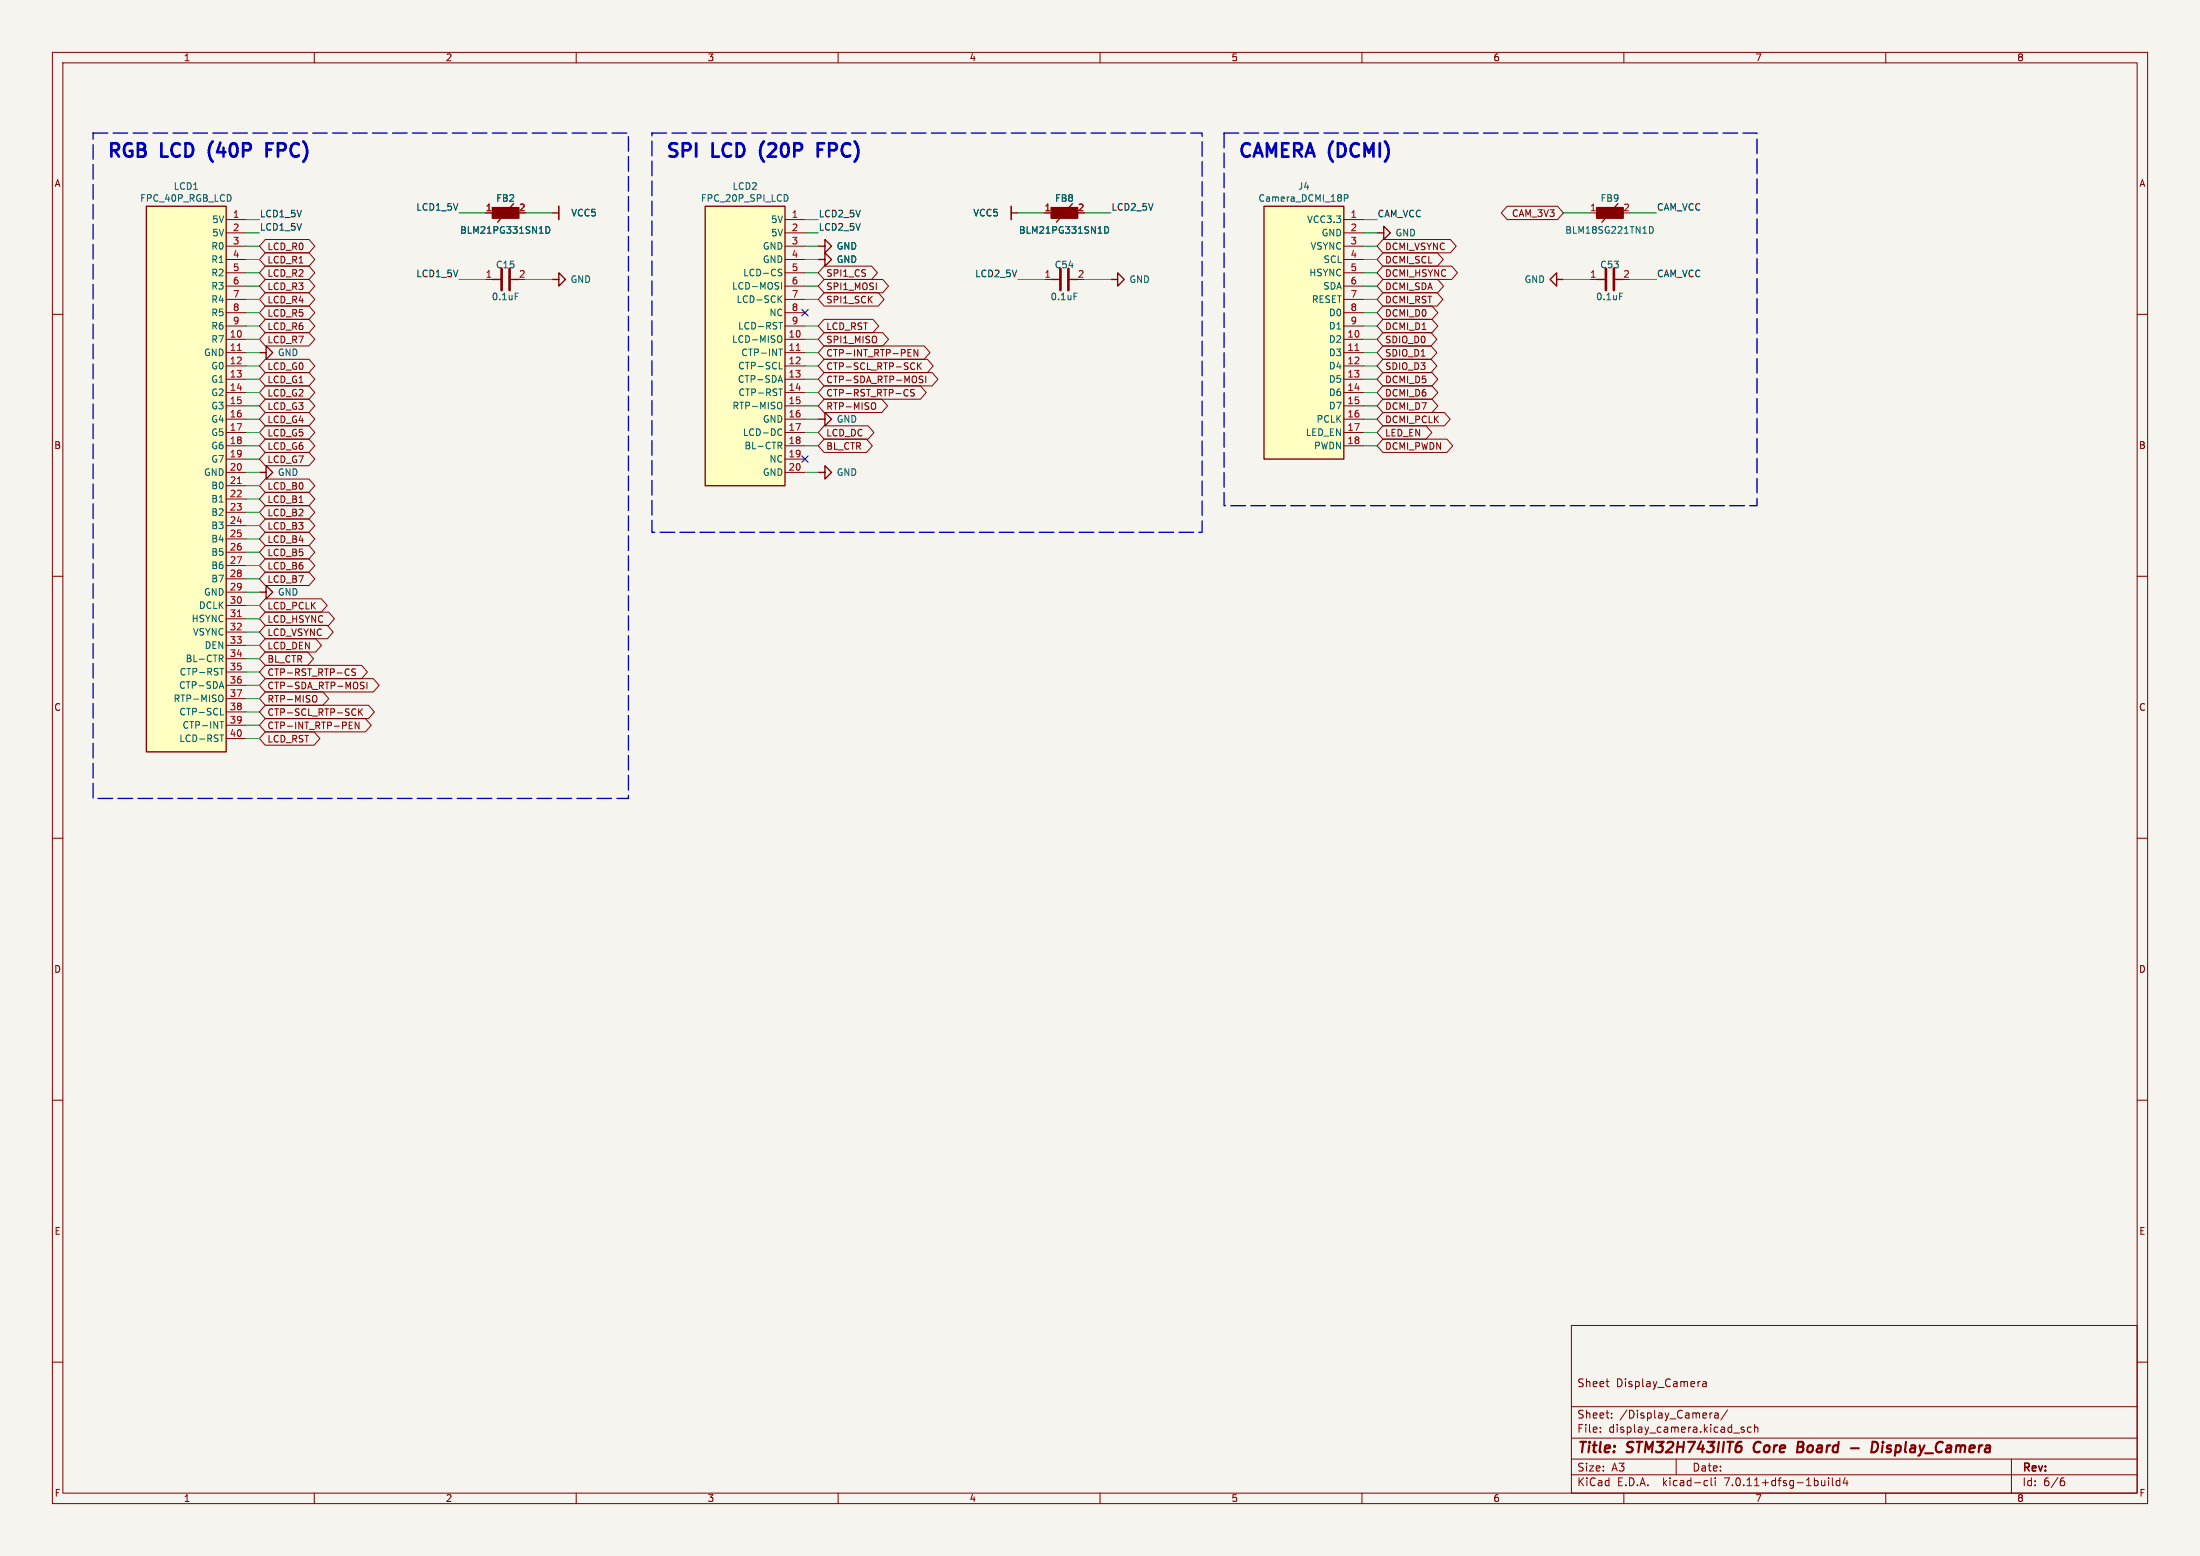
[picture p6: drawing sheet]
<svg xmlns="http://www.w3.org/2000/svg" width="420mm" height="297mm" viewBox="0 0 420 297" stroke-linecap="round" stroke-linejoin="round" font-family="sans-serif">
<path d="M0 0h420v297h-420z" fill="#f5f4ef" stroke="#f5f4ef" stroke-width=".19"/>
<g fill="none" stroke="#840000" stroke-width=".19">
<path d="M10 10h400v277h-400zM12 12h396v273h-396zM60 10v2M110 10v2M160 10v2M210 10v2M260 10v2M310 10v2M360 10v2M287.7 39.4h9.6l1.1 1.2-1.1 1.3h-9.6l-1.1-1.3zM10 60h2M43.2 41.9h3.8"/>
<path d="M43.2 44.5h3.8M43.2 47h3.8M43.2 49.5h3.8M43.2 52.1h3.8M43.2 54.6h3.8M43.2 57.2h3.8M43.2 59.7h3.8M50.6 45.7h8.4l1.1 1.3-1.1 1.3h-8.4l-1.1-1.3zM50.6 48.3h8.4l1.1 1.2-1.1 1.3h-8.4l-1.1-1.3zM50.6 50.8h8.4l1.1 1.3-1.1 1.2h-8.4l-1.1-1.2zM50.6 53.3h8.4l1.1 1.3-1.1 1.3h-8.4l-1.1-1.3zM50.6 55.9h8.4l1.1 1.3-1.1 1.2h-8.4l-1.1-1.2z"/>
<path d="M50.6 58.4h8.4l1.1 1.3-1.1 1.3h-8.4l-1.1-1.3zM92.7 40.6h1.3M92.7 53.3h1.3M149.9 41.9h3.8M149.9 44.5h3.8M149.9 47h3.8M149.9 49.5h3.8M149.9 52.1h3.8M149.9 54.6h3.8M149.9 57.2h3.8M149.9 59.7h3.8M157.3 55.9h10.4l1.1 1.3-1.1 1.2h-10.4l-1.1-1.2z"/>
<path d="M157.3 53.3h11.2l1.1 1.3-1.1 1.3h-11.2l-1.1-1.3zM157.3 50.8h9.1l1.1 1.3-1.1 1.2h-9.1l-1.1-1.2zM199.4 40.6h1.3M199.4 53.3h1.3M256.5 41.9h3.8M256.5 44.5h3.8M256.5 47h3.8M256.5 49.5h3.8M256.5 52.1h3.8M256.5 54.6h3.8M256.5 57.2h3.8M256.5 59.7h3.8"/>
<path d="M264 55.9h10.3l1.2 1.3-1.2 1.2h-10.3l-1.1-1.2zM264 58.4h9.4l1.1 1.3-1.1 1.3h-9.4l-1.1-1.3zM264 53.3h10.5l1.1 1.3-1.1 1.3h-10.5l-1.1-1.3zM264 50.8h13.1l1.1 1.3-1.1 1.2h-13.1l-1.1-1.2zM264 48.3h10.4l1.1 1.2-1.1 1.3h-10.4l-1.1-1.3zM264 45.7h12.9l1.1 1.3-1.1 1.3h-12.9l-1.1-1.3zM303.5 40.6h1.3M303.5 53.3h1.3M408 60h2M43.2 64.8h3.8M43.2 67.3h3.8M43.2 69.9h3.8"/>
<path d="M43.2 72.4h3.8M43.2 74.9h3.8M43.2 77.5h3.8M43.2 62.2h3.8M50.6 76.2h8.4l1.1 1.3-1.1 1.2h-8.4l-1.1-1.2zM50.6 78.7h8.4l1.1 1.3-1.1 1.3h-8.4l-1.1-1.3zM50.6 68.6h8.4l1.1 1.3-1.1 1.2h-8.4l-1.1-1.2zM50.6 73.7h8.4l1.1 1.2-1.1 1.3h-8.4l-1.1-1.3zM50.6 61h8.4l1.1 1.2-1.1 1.3h-8.4l-1.1-1.3zM50.6 71.1h8.4l1.1 1.3-1.1 1.3h-8.4l-1.1-1.3zM50.6 63.5h8.4l1.1 1.3-1.1 1.2h-8.4l-1.1-1.2zM149.9 64.8h3.8"/>
<path d="M149.9 67.3h3.8M149.9 69.9h3.8M149.9 72.4h3.8M149.9 74.9h3.8M149.9 77.5h3.8M149.9 62.2h3.8M157.3 61h9.3l1.1 1.2-1.1 1.3h-9.3l-1.1-1.3zM157.3 63.5h11.2l1.1 1.3-1.1 1.2h-11.2l-1.1-1.2zM157.3 66h19.1l1.1 1.3-1.1 1.3h-19.1l-1.1-1.3zM157.3 68.6h19.7l1.2 1.3-1.2 1.2h-19.7l-1.1-1.2zM157.3 71.1h20.6l1.2 1.3-1.2 1.3h-20.6l-1.1-1.3zM157.3 73.7h18.4l1.1 1.2-1.1 1.3h-18.4l-1.1-1.3z"/>
<path d="M157.3 76.2h11l1.1 1.3-1.1 1.2h-11l-1.1-1.2zM166.6 76.9a.43 .43 0 0 1 .6 .4v.4a.43 .43 0 0 1-.6 .4M173.3 68h.6M173.3 66.7h.6M174.6 69.3v.1M174.6 74.4l-.5-.1-.3 .3 .1 .3 .6 .2v.4l-.2 .1-.5-.1M174.6 70.4v.1M175.2 69.3v1.2M175.2 66.7v1.3l-.7-1.3v1.3M175.3 69.8l.6 .7M175.5 72.2l.7 .5-.3 .4-.4-.1M175.9 69.3l-.7 .7"/>
<path d="M176.2 71.9l-.5-.1-.2 .2M176.7 71.8v1.3M256.5 64.8h3.8M256.5 67.3h3.8M256.5 69.9h3.8M256.5 72.4h3.8M256.5 74.9h3.8M256.5 77.5h3.8M256.5 62.2h3.8M264 68.6h9.2l1.1 1.3-1.1 1.2h-9.2l-1.1-1.2zM264 66h9.2l1.1 1.3-1.1 1.3h-9.2l-1.1-1.3zM264 63.5h9.2l1.1 1.3-1.1 1.2h-9.2l-1.1-1.2z"/>
<path d="M264 61h9.4l1.1 1.2-1.1 1.3h-9.4l-1.1-1.3zM264 78.7h11.7l1.1 1.3-1.1 1.3h-11.7l-1.1-1.3zM264 76.2h9.4l1.1 1.3-1.1 1.2h-9.4l-1.1-1.2zM264 73.7h9.4l1.1 1.2-1.1 1.3h-9.4l-1.1-1.3zM264 71.1h9.4l1.1 1.3-1.1 1.3h-9.4l-1.1-1.3zM43.2 80h3.8M43.2 82.6h3.8M43.2 85.1h3.8M43.2 87.6h3.8M43.2 90.2h3.8M43.2 92.7h3.8M43.2 95.3h3.8"/>
<path d="M43.2 97.8h3.8M50.6 81.3h8.4l1.1 1.3-1.1 1.2h-8.4l-1.1-1.2zM50.6 83.8h8.4l1.1 1.3-1.1 1.3h-8.4l-1.1-1.3zM50.6 86.4h8.4l1.1 1.2-1.1 1.3h-8.4l-1.1-1.3zM50.6 99.1h8.4l1.1 1.2-1.1 1.3h-8.4l-1.1-1.3zM50.6 96.5h8.4l1.1 1.3-1.1 1.3h-8.4l-1.1-1.3zM50.6 94h8.4l1.1 1.3-1.1 1.2h-8.4l-1.1-1.2zM50.6 91.4h8.4l1.1 1.3-1.1 1.3h-8.4l-1.1-1.3zM149.9 80h3.8M149.9 82.6h3.8M149.9 85.1h3.8M149.9 87.6h3.8"/>
<path d="M149.9 90.2h3.8M157.3 81.3h8.4l1.1 1.3-1.1 1.2h-8.4l-1.1-1.2zM157.3 83.8h8.1l1.1 1.3-1.1 1.3h-8.1l-1.1-1.3zM256.5 80h3.8M256.5 82.6h3.8M256.5 85.1h3.8M264 83.8h12.2l1.1 1.3-1.1 1.3h-12.2l-1.1-1.3zM264 81.3h8.2l1.1 1.3-1.1 1.2h-8.2l-1.1-1.2zM10 110h2M43.2 100.3h3.8M43.2 102.9h3.8M43.2 105.4h3.8"/>
<path d="M43.2 108h3.8M43.2 110.5h3.8M43.2 113h3.8M43.2 115.6h3.8M43.2 118.1h3.8M50.6 114.3h10.7l1.2 1.3-1.2 1.2h-10.7l-1.1-1.2zM50.6 104.1h8.4l1.1 1.3-1.1 1.3h-8.4l-1.1-1.3zM50.6 116.8h12.1l1.2 1.3-1.2 1.3h-12.1l-1.1-1.3zM50.6 119.4h11.9l1.1 1.3-1.1 1.2h-11.9l-1.1-1.2zM50.6 109.2h8.4l1.1 1.3-1.1 1.3h-8.4l-1.1-1.3zM50.6 106.7h8.4l1.1 1.3-1.1 1.2h-8.4l-1.1-1.2zM50.6 101.6h8.4l1.1 1.3-1.1 1.2h-8.4l-1.1-1.2z"/>
<path d="M408 110h2M43.2 120.7h3.8M43.2 123.2h3.8M43.2 125.7h3.8M43.2 128.3h3.8M43.2 130.8h3.8M43.2 133.4h3.8M43.2 135.9h3.8M43.2 138.4h3.8M50.6 121.9h9.7l1.1 1.3-1.1 1.3h-9.7l-1.1-1.3zM50.6 124.5h8.1l1.2 1.2-1.2 1.3h-8.1l-1.1-1.3zM50.6 127h18.4l1.1 1.3-1.1 1.2h-18.4l-1.1-1.2z"/>
<path d="M50.6 129.5h20.7l1.1 1.3-1.1 1.3h-20.7l-1.1-1.3zM50.6 132.1h11.1l1.1 1.3-1.1 1.2h-11.1l-1.1-1.2zM50.6 134.6h19.8l1.1 1.3-1.1 1.3h-19.8l-1.1-1.3zM50.6 137.2h19.2l1.1 1.2-1.1 1.3h-19.2l-1.1-1.3zM50.6 139.7h9.4l1.1 1.3-1.1 1.2h-9.4l-1.1-1.2zM59.9 132.8a.43 .43 0 0 1 .6 .4v.4a.43 .43 0 0 1-.6 .4M66.7 139.1h.6M66.7 137.8h.6M67.9 127.7h-.5l-.2 .1v.4l.6 .2 .1 .3-.3 .2h-.5M67.9 135.4h.1M67.9 136.4v.1M68.5 135.3v1.3"/>
<path d="M68.5 137.8v1.3l-.7-1.3v1.3M68.7 135.8l.5 .8M68.8 130.6l.7 .5-.2 .4-.5-.1M69.2 135.3l-.7 .7M69.5 130.3l-.5-.1-.2 .3M70 130.2v1.3M10 160h2M43.2 141h3.8M408 160h2M10 210h2M408 210h2M10 260h2"/>
<path d="M300 253h108v32h-108zM408 260h2M300 278.5h108M300 274.5h108M300 268.5h108M305.5 273.2v.2M305.5 272.5v.1M306.6 263.7h.6M307 264.7h.2M307.7 270.5v.2M307.7 269.8v.1M320 278.5v3"/>
<path d="M325.1 263.8h.6v.9M325.7 264l-.5 .1a.29 .29 0 0 0-.2 .3 .29 .29 0 0 0 .2 .3l.5-.1M326.9 269.7l-.4 .1M327.4 269.8h.5l.1 .9M328 270l-.5 .1a.29 .29 0 0 0-.2 .3 .29 .29 0 0 0 .2 .3l.5-.1M329.8 269.1l-1.3 1.9M332.9 272.5l-.3-.1-.2 .2v.2l.5 .2v.3h-.5M334.3 272.5l-.4-.1-.3 .3 .1 .6h.6M334.9 272.5l.3-.1 .3 .1 .1 .9M334.9 271.9v1.5M384 278.5v6.5M60 285v2"/>
<path d="M110 285v2M160 285v2M210 285v2M260 285v2M300 281.5h108M310 285v2M325.6 282.6l.4 .1M326 283.5l-.4 .1M326.7 282.1v1.3l.2 .2M327.4 282.1v.1M327.4 282.6v1M349.1 282.1v.1"/>
<path d="M349.1 282.6v1M349.8 282.1v1.3l.2 .2M351.2 282.7l-.4-.1-.3 .3 .2 .6h.5M351.2 282.1v1.5M352.2 282l-.3 1.1h.9M352.6 282.6v1M360 285v2M393.6 282.7h.3l.3 .2-.1 .5-.5 .2M394 282.1l-.4 .1"/>
</g>
<path d="M332.1 275.2h.3M332.2 276l.3 .3-.1 .5-.2 .3M335.1 275.5l-.1 .2a1.24 1.24 0 0 0 .1 1.4M343.2 276.2h.6M343.8 276.2l.3 .1M344 275.2h-.7l-.3 2 1-.1M344.1 276.1l-.3 .1M353.3 276.4h1.6M357.5 275.2a.96 .96 0 0 1 1 .6 .96 .96 0 0 1-.3 1.1l-.5 .3h-.5zM359.4 275.9l-.2 1.3M359.5 275.2l-.1 .1 .1 .1M359.5 275.2v.2" fill="none" stroke="#840000" stroke-width=".4"/>
<g fill="none" stroke="#840000" stroke-width=".25">
<path d="M27.9 39.4h15.3v104.1h-15.3zM98 38.9l-3 3.5M134.6 39.4h15.3v53.3h-15.3zM204.7 38.9l-3 3.5M241.3 39.4h15.2v48.2h-15.2zM308.9 38.9l-3.1 3.5M94 53.3h1.8M97.3 53.3h1.8M105.4 53.3h1.3v-1.2l1.2 1.2-1.2 1.3v-1.3M105.4 40.6h1.3M156.2 49.5h1.3v-1.2l1.2 1.2-1.2 1.3v-1.3M156.2 47h1.3v-1.3l1.2 1.3-1.2 1.3v-1.3"/>
<path d="M193 40.6h1.3M200.7 53.3h1.7M204 53.3h1.7M212.1 53.3h1.3v-1.2l1.2 1.2-1.2 1.3v-1.3M262.9 44.5h1.3v-1.3l1.2 1.3-1.2 1.2v-1.2M297.2 53.3v-1.2l-1.3 1.2 1.3 1.3v-1.3h1.2M304.8 53.3h1.8M308.1 53.3h1.8M49.5 67.3h1.3v-1.3l1.3 1.3-1.3 1.3v-1.3M49.5 90.2h1.3v-1.3l1.3 1.3-1.3 1.2v-1.2M156.2 80h1.3v-1.3l1.2 1.3-1.2 1.3v-1.3M156.2 90.2h1.3v-1.3l1.2 1.3-1.2 1.2v-1.2"/>
<path d="M49.5 113h1.3v-1.2l1.3 1.2-1.3 1.3v-1.3"/>
</g>
<g fill="#ffffc2" stroke="#ffffc2" stroke-width=".19">
<path d="M27.9 39.4h15.3v104.1h-15.3z"/>
<path d="M134.6 39.4h15.3v53.3h-15.3z"/>
<path d="M241.3 39.4h15.2v48.2h-15.2z"/>
</g>
<path d="M45.3 66.9h.8M152 66.9h.7M258.7 66.9h.7M45.3 92.3h.8M45.3 117.7h.8" fill="none" stroke="#a90000" stroke-width=".19"/>
<g fill="none" stroke="#006464" stroke-width=".19">
<path d="M150.2 37.2l.2 .5-.2 .7M256.6 37.8h.6l.2-.2-.1-.3-.7-.1v1.2M98.4 56h.6M104.2 43.3a.64 .64 0 0 1 .8 .6 .64 .64 0 0 1-.8 .6zM148.7 57l.6 .7M148.8 52l.3 .1 .2 .3-.3 .2h-.3M148.8 51.4h.5M149.2 53.9v1.3M149.3 56.5l-.8 .7M205 56h.6M210.9 43.3a.64 .64 0 0 1 .7 .6 .64 .64 0 0 1-.7 .6zM309.2 56h.6"/>
<path d="M314.9 43.3a.64 .64 0 0 1 .7 .6 .64 .64 0 0 1-.7 .6M148.7 66.6h.7M148.7 72.6h.6M148.7 74.2h.7M148.7 61.5h.7M148.7 64.1a.43 .43 0 0 1 .6 .4v.4a.43 .43 0 0 1-.6 .4M148.7 76.8a.43 .43 0 0 1 .6 .4v.4a.43 .43 0 0 1-.6 .4M148.8 70.4h.6M149 71.7l.4 1.3M149 66.6v1.3M148.5 84.4h.5l.3 .2-.2 .4-.6 .1M148.8 85.1l.5 .6"/>
<path d="M148.9 81.9l.4 .1M149.3 83l-.4 .1M41.9 125h.4l.3 .3-.1 .3-.6 .1M42 127.6h.7M42 131h.6M42 137.7h.7M42 132.7a.43 .43 0 0 1 .6 .4v.4a.43 .43 0 0 1-.6 .4M42.1 136.5h.6M42.2 125.7l.4 .6M42.3 130.1l.4 1.3M42.3 137.7v1.3M42 140.3h.7"/>
</g>
<g fill="#840000" stroke="#840000" stroke-width=".25">
<path d="M94 39.6h5.1v2.1h-5.1z"/>
<path d="M200.7 39.6h5v2.1h-5z"/>
<path d="M304.8 39.6h5.1v2.1h-5.1z"/>
</g>
<path d="M95.8 51.3v4.1M97.3 51.3v4.1M202.4 51.3v4.1M204 51.3v4.1M306.6 51.3v4.1M308.1 51.3v4.1" fill="none" stroke="#840000" stroke-width=".51"/>
<path d="M106.7 39.4v2.5M193 39.4v2.5" fill="none" stroke="#840000" stroke-width=".3"/>
<path d="M50.9 28.6h.8M52.1 27.4h-1.2v2.5M156.1 28.6h.9M157.3 27.4h-1.2v2.5" fill="none" stroke="#0000c2" stroke-width=".51"/>
<path d="M17.8 25.4h102.2v127h-102.2v-127M124.5 25.4h105v76.2h-105v-76.2M233.7 25.4h101.7v71.1h-101.7v-71.1" fill="none" stroke="#0000c2" stroke-width=".25" stroke-dasharray="2.8 1"/>
<g fill="none" stroke="#009600" stroke-width=".19">
<path d="M47 41.9h2.5M47 44.5h2.5M47 59.7h2.5M47 57.2h2.5M47 54.6h2.5M47 52.1h2.5M47 49.5h2.5M47 47h2.5M87.6 40.6h5.1M87.6 53.3h5.1M100.3 40.6h5.1M100.3 53.3h5.1"/>
<path d="M153.7 41.9h2.5M153.7 44.5h2.5M153.7 57.2h2.5M153.7 54.6h2.5M153.7 52.1h2.5M153.7 49.5h2.5M153.7 47h2.5M194.3 40.6h5.1M194.3 53.3h5.1M207 40.6h5.1M207 53.3h5.1M260.3 41.9h2.6"/>
<path d="M260.3 44.5h2.6M260.3 59.7h2.6M260.3 57.2h2.6M260.3 54.6h2.6M260.3 52.1h2.6M260.3 49.5h2.6M260.3 47h2.6M298.4 40.6h5.1M298.4 53.3h5.1M311.1 40.6h5.1M311.1 53.3h5.1M47 67.3h2.5"/>
<path d="M47 69.9h2.5M47 64.8h2.5M47 77.5h2.5M47 74.9h2.5M47 72.4h2.5M47 62.2h2.5M153.7 67.3h2.5M153.7 69.9h2.5M153.7 64.8h2.5M153.7 77.5h2.5M153.7 74.9h2.5M153.7 72.4h2.5"/>
<path d="M153.7 62.2h2.5M260.3 67.3h2.6M260.3 69.9h2.6M260.3 64.8h2.6M260.3 77.5h2.6M260.3 74.9h2.6M260.3 72.4h2.6M260.3 62.2h2.6M47 80h2.5M47 85.1h2.5M47 90.2h2.5M47 82.6h2.5"/>
<path d="M47 97.8h2.5M47 95.3h2.5M47 87.6h2.5M47 92.7h2.5M153.7 80h2.5M153.7 85.1h2.5M153.7 90.2h2.5M153.7 82.6h2.5M260.3 80h2.6M260.3 85.1h2.6M260.3 82.6h2.6M47 100.3h2.5"/>
<path d="M47 115.6h2.5M47 102.9h2.5M47 118.1h2.5M47 105.4h2.5M47 108h2.5M47 110.5h2.5M47 113h2.5M47 138.4h2.5M47 135.9h2.5M47 133.4h2.5M47 130.8h2.5M47 128.3h2.5"/>
<path d="M47 125.7h2.5M47 123.2h2.5M47 120.7h2.5M47 141h2.5"/>
</g>
<path d="M153.1 59.1l1.2 1.2M154.3 59.1l-1.2 1.2M153.1 87l1.2 1.2M154.3 87l-1.2 1.2" fill="none" stroke="#000084" stroke-width=".19"/>
<g font-size="3.5" fill="#0000c2">
<text x="20.3" y="30.2">RGB</text>
<text x="30.9" y="30.2">LCD</text>
<text x="41" y="30.2">(40P</text>
<text x="53" y="30.2">FPC)</text>
<text x="127" y="30.2">SPI</text>
<text x="136.1" y="30.2">LCD</text>
<text x="146.2" y="30.2">(20P</text>
<text x="158.2" y="30.2">FPC)</text>
<text x="236.2" y="30.2">CAMERA (DCMI)</text>
</g>
<g font-size="2.8" fill="#840000">
<text x="301" y="277.9">Title:</text>
<text x="310.6" y="277.9">STM32H743IIT6</text>
<text x="335.6" y="277.9">Core</text>
<text x="344.7" y="277.9">Board</text>
<text x="360.5" y="277.9">Display_Camera</text>
</g>
<g font-size="2.1" fill="#840000">
<text x="301" y="265">Sheet</text>
<text x="308.5" y="265">Display_Camera</text>
<text x="301" y="273.7">File:</text>
<text x="301" y="271">Sheet:</text>
<text x="307.1" y="273.7">display_camera.kicad_sch</text>
<text x="309.2" y="271">/Display_Camera/</text>
<text x="301" y="281.1">Size:</text>
<text x="307.6" y="281.1">A3</text>
<text x="323" y="281.1">Date:</text>
<text x="386" y="281.3">Rev:</text>
<text x="301" y="283.9">KiCad</text>
<text x="308.7" y="283.9">E.D.A.</text>
<text x="317.6" y="283.9">kicad-cli</text>
<text x="329.5" y="283.9">7.0.11+dfsg-1build4</text>
<text x="386" y="283.9">Id:</text>
<text x="390.1" y="283.9">6/6</text>
</g>
<g font-size="1.8" fill="#840000">
<text x="35" y="11.9">1</text>
<text x="85" y="11.9">2</text>
<text x="135" y="11.9">3</text>
<text x="185" y="11.9">4</text>
<text x="235" y="11.9">5</text>
<text x="285" y="11.9">6</text>
<text x="335" y="11.9">7</text>
<text x="385" y="11.9">8</text>
<text x="10.3" y="35.9">A</text>
<text x="408.3" y="35.9">A</text>
<text x="288.5" y="41.6">CAM_3V3</text>
<text x="51" y="47.9">LCD_R0</text>
<text x="264.3" y="47.9">DCMI_VSYNC</text>
<text x="51" y="50.5">LCD_R1</text>
<text x="51" y="53">LCD_R2</text>
<text x="157.6" y="53">SPI1_CS</text>
<text x="264.3" y="53">DCMI_HSYNC</text>
<text x="264.3" y="50.5">DCMI_SCL</text>
<text x="51" y="55.6">LCD_R3</text>
<text x="51" y="58.1">LCD_R4</text>
<text x="157.6" y="58.1">SPI1_SCK</text>
<text x="157.6" y="55.6">SPI1_MOSI</text>
<text x="264.3" y="58.1">DCMI_RST</text>
<text x="264.3" y="55.6">DCMI_SDA</text>
<text x="51" y="63.2">LCD_R6</text>
<text x="51" y="60.6">LCD_R5</text>
<text x="51" y="65.7">LCD_R7</text>
<text x="157.6" y="63.2">LCD_RST</text>
<text x="157.6" y="65.7">SPI1_MISO</text>
<text x="264.3" y="65.7">SDIO_D0</text>
<text x="264.3" y="63.2">DCMI_D1</text>
<text x="264.3" y="60.6">DCMI_D0</text>
<text x="51" y="70.8">LCD_G0</text>
<text x="157.6" y="68.3">CTP-INT_RTP-PEN</text>
<text x="157.6" y="70.8">CTP-SCL_RTP-SCK</text>
<text x="264.3" y="70.8">SDIO_D3</text>
<text x="264.3" y="68.3">SDIO_D1</text>
<text x="51" y="75.9">LCD_G2</text>
<text x="51" y="73.3">LCD_G1</text>
<text x="157.6" y="73.3">CTP-SDA_RTP-MOSI</text>
<text x="157.6" y="75.9">CTP-RST_RTP-CS</text>
<text x="264.3" y="75.9">DCMI_D6</text>
<text x="264.3" y="73.3">DCMI_D5</text>
<text x="51" y="83.5">LCD_G5</text>
<text x="51" y="78.4">LCD_G3</text>
<text x="51" y="81">LCD_G4</text>
<text x="157.6" y="83.5">LCD_DC</text>
<text x="157.6" y="78.4">RTP-MISO</text>
<text x="264.3" y="83.5">LED_EN</text>
<text x="264.3" y="81">DCMI_PCLK</text>
<text x="264.3" y="78.4">DCMI_D7</text>
<text x="10.3" y="85.9">B</text>
<text x="51" y="86">LCD_G6</text>
<text x="51" y="88.6">LCD_G7</text>
<text x="157.6" y="86">BL_CTR</text>
<text x="264.3" y="86">DCMI_PWDN</text>
<text x="408.2" y="85.9">B</text>
<text x="51" y="93.7">LCD_B0</text>
<text x="51" y="101.3">LCD_B3</text>
<text x="51" y="98.7">LCD_B2</text>
<text x="51" y="96.2">LCD_B1</text>
<text x="51" y="106.4">LCD_B5</text>
<text x="51" y="103.8">LCD_B4</text>
<text x="51" y="111.4">LCD_B7</text>
<text x="51" y="108.9">LCD_B6</text>
<text x="51" y="116.5">LCD_PCLK</text>
<text x="51" y="119.1">LCD_HSYNC</text>
<text x="51" y="121.6">LCD_VSYNC</text>
<text x="51" y="124.1">LCD_DEN</text>
<text x="51" y="126.7">BL_CTR</text>
<text x="51" y="129.2">CTP-RST_RTP-CS</text>
<text x="51" y="131.8">CTP-SDA_RTP-MOSI</text>
<text x="10.3" y="135.9">C</text>
<text x="51" y="134.3">RTP-MISO</text>
<text x="51" y="136.8">CTP-SCL_RTP-SCK</text>
<text x="408.2" y="135.9">C</text>
<text x="51" y="139.4">CTP-INT_RTP-PEN</text>
<text x="51" y="141.9">LCD_RST</text>
<text x="10.3" y="185.9">D</text>
<text x="408.2" y="185.9">D</text>
<text x="10.3" y="235.9">E</text>
<text x="408.3" y="235.9">E</text>
<text x="10.3" y="285.9">F</text>
<text x="35" y="286.9">1</text>
<text x="85" y="286.9">2</text>
<text x="135" y="286.9">3</text>
<text x="185" y="286.9">4</text>
<text x="235" y="286.9">5</text>
<text x="285" y="286.9">6</text>
<text x="335" y="286.9">7</text>
<text x="385" y="286.9">8</text>
<text x="408.3" y="285.9">F</text>
</g>
<g font-size="1.8" fill="#006464">
<text x="26.7" y="38.7">FPC_40P_RGB_LCD</text>
<text x="33.1" y="36.4">LCD1</text>
<text x="94.6" y="38.7">FB2</text>
<text x="109" y="41.5">VCC5</text>
<text x="133.7" y="38.7">FPC_20P_SPI_LCD</text>
<text x="139.7" y="36.4">LCD2</text>
<text x="185.7" y="41.5">VCC5</text>
<text x="201.3" y="38.7">FB8</text>
<text x="240.1" y="38.7">Camera_DCMI_18P</text>
<text x="247.7" y="36.4">J4</text>
<text x="305.5" y="38.7">FB9</text>
<text x="40.2" y="47.9">R0</text>
<text x="40.4" y="42.8">5V</text>
<text x="40.4" y="45.3">5V</text>
<text x="87.7" y="44.8">BLM21PG331SN1D</text>
<text x="145.5" y="47.9">GND</text>
<text x="147.1" y="42.8">5V</text>
<text x="147.1" y="45.3">5V</text>
<text x="159.6" y="47.9">GND</text>
<text x="194.4" y="44.8">BLM21PG331SN1D</text>
<text x="249.4" y="42.8">VCC3.3</text>
<text x="250.1" y="47.9">VSYNC</text>
<text x="252.2" y="45.3">GND</text>
<text x="266.3" y="45.3">GND</text>
<text x="298.7" y="44.8">BLM18SG221TN1D</text>
<text x="40.2" y="50.4">R1</text>
<text x="40.2" y="52.9">R2</text>
<text x="94.6" y="51.4">C15</text>
<text x="141.8" y="52.9">LCD-CS</text>
<text x="145.5" y="50.4">GND</text>
<text x="159.6" y="50.4">GND</text>
<text x="201.3" y="51.4">C54</text>
<text x="249.9" y="52.9">HSYNC</text>
<text x="252.6" y="50.4">SCL</text>
<text x="305.4" y="51.4">C53</text>
<text x="40.2" y="55.5">R3</text>
<text x="40.2" y="58">R4</text>
<text x="93.8" y="57.5">0.1uF</text>
<text x="108.8" y="54.2">GND</text>
<text x="139.7" y="55.5">LCD-MOSI</text>
<text x="140.5" y="58">LCD-SCK</text>
<text x="200.5" y="57.5">0.1uF</text>
<text x="215.5" y="54.2">GND</text>
<text x="250.3" y="58">RESET</text>
<text x="252.5" y="55.5">SDA</text>
<text x="291" y="54.2">GND</text>
<text x="304.6" y="57.5">0.1uF</text>
<text x="40.2" y="65.6">R7</text>
<text x="40.2" y="60.6">R5</text>
<text x="40.2" y="63.1">R6</text>
<text x="139.7" y="65.6">LCD-MISO</text>
<text x="140.8" y="63.1">LCD-RST</text>
<text x="146.8" y="60.6">NC</text>
<text x="253.6" y="65.6">D2</text>
<text x="253.6" y="60.6">D0</text>
<text x="253.6" y="63.1">D1</text>
<text x="38.9" y="68.2">GND</text>
<text x="40.2" y="70.7">G0</text>
<text x="53" y="68.2">GND</text>
<text x="140.8" y="70.7">CTP-SCL</text>
<text x="141.4" y="68.2">CTP-INT</text>
<text x="253.6" y="68.2">D3</text>
<text x="253.6" y="70.7">D4</text>
<text x="40.2" y="73.3">G1</text>
<text x="40.2" y="75.8">G2</text>
<text x="140.8" y="73.3">CTP-SDA</text>
<text x="140.9" y="75.8">CTP-RST</text>
<text x="253.6" y="73.3">D5</text>
<text x="253.6" y="75.8">D6</text>
<text x="40.2" y="78.3">G3</text>
<text x="40.2" y="80.9">G4</text>
<text x="40.2" y="83.4">G5</text>
<text x="139.7" y="78.3">RTP-MISO</text>
<text x="141.7" y="83.4">LCD-DC</text>
<text x="145.5" y="80.9">GND</text>
<text x="159.6" y="80.9">GND</text>
<text x="249.2" y="83.4">LED_EN</text>
<text x="251.2" y="80.9">PCLK</text>
<text x="253.6" y="78.3">D7</text>
<text x="40.2" y="86">G6</text>
<text x="40.2" y="88.5">G7</text>
<text x="142" y="86">BL-CTR</text>
<text x="146.8" y="88.5">NC</text>
<text x="250.8" y="86">PWDN</text>
<text x="38.9" y="91">GND</text>
<text x="40.2" y="93.6">B0</text>
<text x="53" y="91">GND</text>
<text x="145.5" y="91">GND</text>
<text x="159.6" y="91">GND</text>
<text x="40.2" y="96.1">B1</text>
<text x="40.2" y="98.7">B2</text>
<text x="40.2" y="101.2">B3</text>
<text x="40.2" y="103.7">B4</text>
<text x="40.2" y="106.3">B5</text>
<text x="38.9" y="113.9">GND</text>
<text x="40.2" y="108.8">B6</text>
<text x="40.2" y="111.4">B7</text>
<text x="53" y="113.9">GND</text>
<text x="36.5" y="119">HSYNC</text>
<text x="37.9" y="116.4">DCLK</text>
<text x="36.7" y="121.5">VSYNC</text>
<text x="39" y="124.1">DEN</text>
<text x="34.1" y="131.7">CTP-SDA</text>
<text x="34.2" y="129.1">CTP-RST</text>
<text x="35.3" y="126.6">BL-CTR</text>
<text x="33" y="134.2">RTP-MISO</text>
<text x="34.1" y="136.8">CTP-SCL</text>
<text x="34.1" y="141.8">LCD-RST</text>
<text x="34.7" y="139.3">CTP-INT</text>
</g>
<g font-size="1.8" fill="#a90000">
<text x="44.4" y="41.7">1</text>
<text x="92.6" y="40.4">1</text>
<text x="99" y="40.4">2</text>
<text x="151.1" y="41.7">1</text>
<text x="199.3" y="40.4">1</text>
<text x="205.7" y="40.4">2</text>
<text x="257.7" y="41.7">1</text>
<text x="303.5" y="40.4">1</text>
<text x="309.8" y="40.4">2</text>
<text x="44.4" y="44.2">2</text>
<text x="44.4" y="46.7">3</text>
<text x="151.1" y="44.2">2</text>
<text x="151.1" y="46.7">3</text>
<text x="257.7" y="44.2">2</text>
<text x="257.7" y="46.7">3</text>
<text x="44.4" y="49.3">4</text>
<text x="44.4" y="51.8">5</text>
<text x="92.6" y="53.1">1</text>
<text x="99" y="53.1">2</text>
<text x="151.1" y="49.3">4</text>
<text x="151.1" y="51.8">5</text>
<text x="199.3" y="53.1">1</text>
<text x="205.7" y="53.1">2</text>
<text x="257.7" y="49.3">4</text>
<text x="257.7" y="51.8">5</text>
<text x="303.5" y="53.1">1</text>
<text x="309.8" y="53.1">2</text>
<text x="44.4" y="54.4">6</text>
<text x="44.4" y="56.9">7</text>
<text x="44.4" y="59.4">8</text>
<text x="151.1" y="54.4">6</text>
<text x="151.1" y="56.9">7</text>
<text x="151.1" y="59.4">8</text>
<text x="257.7" y="54.4">6</text>
<text x="257.7" y="56.9">7</text>
<text x="257.7" y="59.4">8</text>
<text x="43.8" y="64.5">10</text>
<text x="44.4" y="62">9</text>
<text x="150.5" y="64.5">10</text>
<text x="151.1" y="62">9</text>
<text x="257.1" y="64.5">10</text>
<text x="257.7" y="62">9</text>
<text x="43.8" y="67.1">11</text>
<text x="43.8" y="69.6">12</text>
<text x="150.5" y="67.1">11</text>
<text x="150.5" y="69.6">12</text>
<text x="257.1" y="67.1">11</text>
<text x="257.1" y="69.6">12</text>
<text x="43.8" y="72.1">13</text>
<text x="43.8" y="74.7">14</text>
<text x="43.8" y="77.2">15</text>
<text x="150.5" y="72.1">13</text>
<text x="150.5" y="74.7">14</text>
<text x="150.5" y="77.2">15</text>
<text x="257.1" y="72.1">13</text>
<text x="257.1" y="74.7">14</text>
<text x="257.1" y="77.2">15</text>
<text x="43.8" y="79.8">16</text>
<text x="43.8" y="82.3">17</text>
<text x="150.5" y="79.8">16</text>
<text x="150.5" y="82.3">17</text>
<text x="257.1" y="79.8">16</text>
<text x="257.1" y="82.3">17</text>
<text x="43.8" y="84.8">18</text>
<text x="43.8" y="87.4">19</text>
<text x="43.8" y="89.9">20</text>
<text x="150.5" y="84.8">18</text>
<text x="150.5" y="87.4">19</text>
<text x="150.5" y="89.9">20</text>
<text x="257.1" y="84.8">18</text>
<text x="43.8" y="92.5">21</text>
<text x="43.8" y="95">22</text>
<text x="43.8" y="97.5">23</text>
<text x="43.8" y="100.1">24</text>
<text x="43.8" y="102.6">25</text>
<text x="43.8" y="105.2">26</text>
<text x="43.8" y="107.7">27</text>
<text x="43.8" y="110.2">28</text>
<text x="43.8" y="112.8">29</text>
<text x="43.8" y="115.3">30</text>
<text x="43.8" y="117.9">31</text>
<text x="43.8" y="120.4">32</text>
<text x="43.8" y="122.9">33</text>
<text x="43.8" y="125.5">34</text>
<text x="43.8" y="128">35</text>
<text x="43.8" y="130.6">36</text>
<text x="43.8" y="133.1">37</text>
<text x="43.8" y="135.6">38</text>
<text x="43.8" y="138.2">39</text>
<text x="43.8" y="140.7">40</text>
</g>
<g font-size="1.8" fill="#0f0f0f">
<text x="49.5" y="41.6">LCD1_5V</text>
<text x="79.4" y="40.3">LCD1_5V</text>
<text x="156.2" y="41.6">LCD2_5V</text>
<text x="212.1" y="40.3">LCD2_5V</text>
<text x="262.9" y="41.6">CAM_VCC</text>
<text x="316.2" y="40.3">CAM_VCC</text>
<text x="49.5" y="44.1">LCD1_5V</text>
<text x="156.2" y="44.1">LCD2_5V</text>
<text x="79.4" y="53">LCD1_5V</text>
<text x="186.1" y="53">LCD2_5V</text>
<text x="316.2" y="53">CAM_VCC</text>
</g>
</svg>
